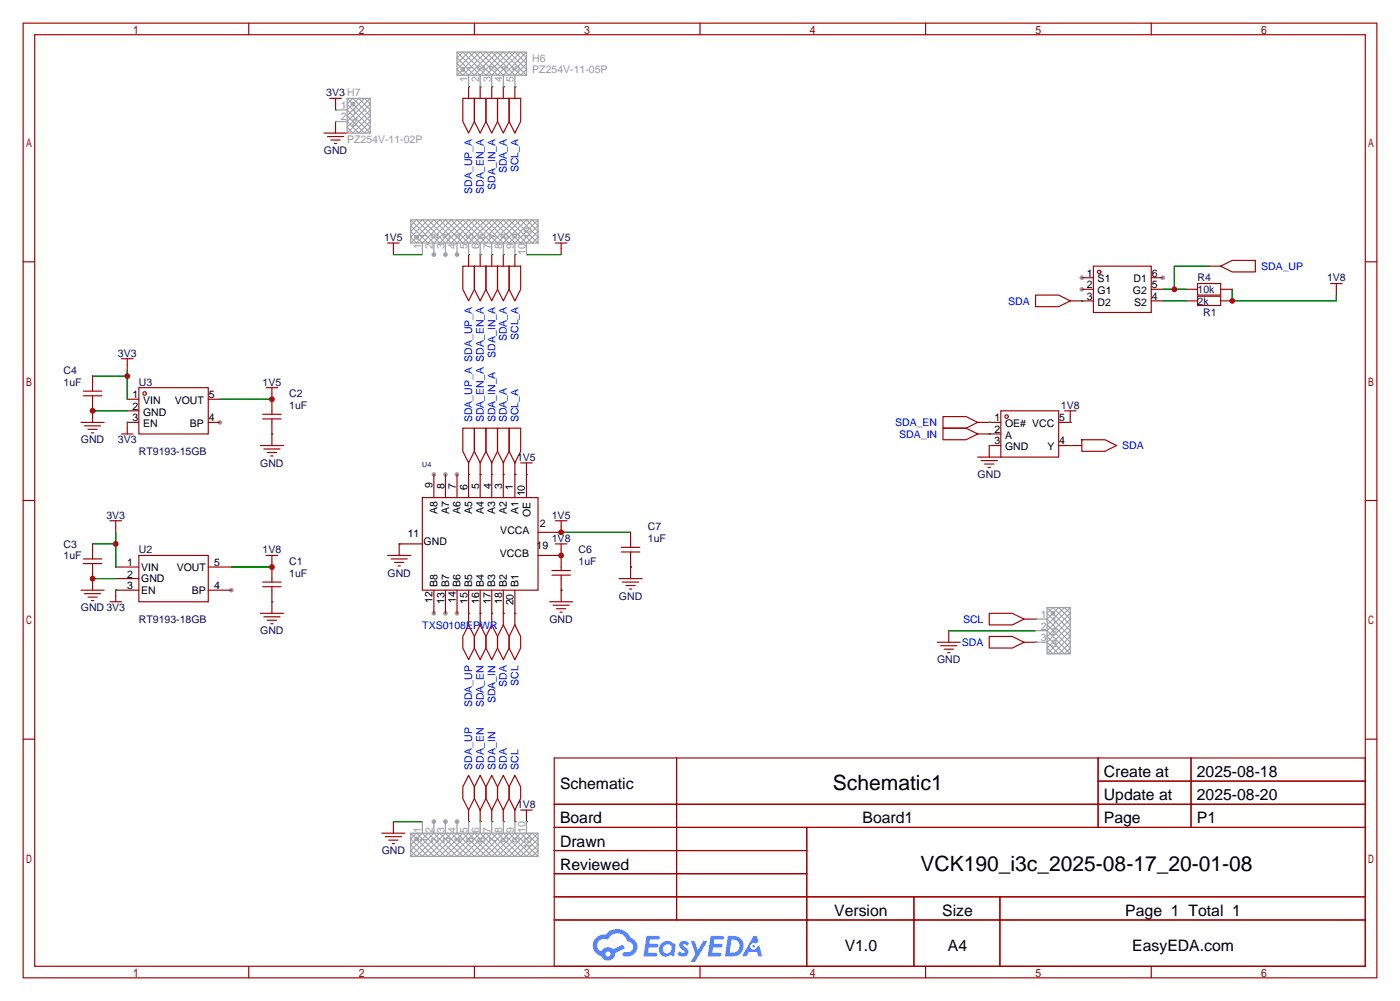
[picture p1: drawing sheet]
<svg xmlns="http://www.w3.org/2000/svg" width="307mm" height="220mm" viewBox="0 0 307 220" stroke-linecap="round" stroke-linejoin="round" font-family="sans-serif">
<g fill="#999">
<circle cx="255.3" cy="61" r=".51"/>
<circle cx="237.5" cy="63.5" r=".51"/>
<circle cx="237.5" cy="61" r=".51"/>
<circle cx="50.8" cy="129.5" r=".51"/>
<circle cx="48.3" cy="92.7" r=".51"/>
<circle cx="100.3" cy="104.1" r=".51"/>
<circle cx="97.8" cy="104.1" r=".51"/>
<circle cx="95.2" cy="104.1" r=".51"/>
<circle cx="95.2" cy="134.6" r=".51"/>
<circle cx="97.8" cy="134.6" r=".51"/>
<circle cx="100.3" cy="134.6" r=".51"/>
<circle cx="95.2" cy="55.9" r=".51"/>
<circle cx="97.8" cy="55.9" r=".51"/>
<circle cx="100.3" cy="55.9" r=".51"/>
<circle cx="95.2" cy="180.3" r=".51"/>
<circle cx="97.8" cy="180.3" r=".51"/>
<circle cx="100.3" cy="180.3" r=".51"/>
</g>
<g fill="none" stroke="#a10000" stroke-width=".25">
<path d="M5.1 5.1h297.2v209.5h-297.2zM7.6 7.6h292.1v204.5h-292.1zM54.6 5.1v2.5M104.1 5.1v2.5M153.7 5.1v2.5M203.2 5.1v2.5M252.7 5.1v2.5M5.1 57.5h2.5M299.7 57.5h2.6M5.1 109.9h2.5M299.7 109.9h2.6M5.1 162.2h2.5"/>
<path d="M121.7 166.4h178v45.7h-178zM121.7 176.5h178M148.5 166.4v35.5M241.1 166.4v15.2M241.1 171.4h58.6M261.5 166.4v15.2M299.7 162.2h2.6M121.7 181.6h178M121.7 186.7h55.4M121.7 196.8h178M121.7 191.8h55.4M177.1 181.6v30.5"/>
<path d="M200.6 196.8v15.3M219.5 196.8v15.3M54.6 212.1v2.5M104.1 212.1v2.5M121.7 201.9h178M153.7 212.1v2.5M203.2 212.1v2.5M252.7 212.1v2.5"/>
</g>
<g fill="#5487ff">
<path d="M149.4 206.8a1.3 1.3 0 0 1 1.8 .3l-.4 .6a.54 .54 0 0 0-.9-.3l.2 .3a1.28 1.28 0 0 1 .7 2 1.53 1.53 0 0 1-2.1-.3l.5-.6 .8 .4a.31 .31 0 0 0 .3-.2 .31 .31 0 0 0-.3-.4 1.12 1.12 0 0 1-.6-1.8z"/>
<path d="M151.7 206.6h.8l.7 2 1.2-2h.9l-2.7 4.5h-.9l1-1.6z"/>
<path d="M141.9 205.4h2.3a.46 .46 0 0 1 .5 .1 .46 .46 0 0 1 .1 .5l-.4 .2h-1.7l-.2 .9h1.7a.4 .4 0 0 1 .3 .5 .4 .4 0 0 1-.4 .3h-1.7l-.1 1.2h1.3a.46 .46 0 0 1 .5 .1 .46 .46 0 0 1 .1 .5l-.3 .2h-2.6z"/>
<path d="M156 205.4h2.3a.47 .47 0 0 1 .5 .1 .47 .47 0 0 1 .1 .5l-.4 .2h-1.7l-.1 .9h1.6a.4 .4 0 0 1 .3 .5 .4 .4 0 0 1-.4 .3h-1.7l-.1 1.2h1.3a.46 .46 0 0 1 .5 .1 .46 .46 0 0 1 .2 .5l-.4 .2h-2.6z"/>
<path d="M165.4 205.4h.7l.4 1.4-.6 .3a.75 .75 0 0 0-1.2 .3 .75 .75 0 0 0 .5 1.1 .75 .75 0 0 0 1-.7l.5-.3 .6 2.4h-.8l-.3-1h-1.8l-.6 1h-.9z"/>
<path d="M159.8 205.4l-.6 4.5h1.4a2.27 2.27 0 0 0 2.6-2.3 2.27 2.27 0 0 0-2.7-2.2zM160.6 206.2a1.5 1.5 0 0 1 1.8 1.5 1.5 1.5 0 0 1-2 1.4h-.2z"/>
<path d="M145.2 207.1a1.6 1.6 0 0 0-.3 2.2 1.6 1.6 0 0 0 2.3 .2l.8 .4 .3-2.5-.2-.2-.4-.1a1.58 1.58 0 0 0-2.5 0zM145.8 207.6a.98 .98 0 0 1 1.6 .4 .98 .98 0 0 1-1 1.3 .94 .94 0 0 1-.9-.7 .94 .94 0 0 1 .3-1z"/>
<path d="M130.9 205.8a2.37 2.37 0 0 0 1.1 4 1.54 1.54 0 0 0 1.8 1 1.54 1.54 0 0 0 1.2-1.6l2.2-1.1-.5-.7-2.1 1a1.57 1.57 0 0 0-2.6 .5 1.5 1.5 0 0 1-.7-2.1 1.5 1.5 0 0 1 2.2-.5 2.23 2.23 0 0 1 2.2-1.5 2.23 2.23 0 0 1 2 1.9 1.16 1.16 0 0 1 1.3 1.1 1.16 1.16 0 0 1-1.1 1.2h-.7a.47 .47 0 0 0-.6 .4 .47 .47 0 0 0 .5 .5 2.17 2.17 0 0 0 2.5-.9 2.17 2.17 0 0 0-.4-2.7l-.8-.4a3.2 3.2 0 0 0-5.4-.8l-1.1 .1zM132.9 209.4a.6 .6 0 0 1 1.2 0 .6 .6 0 0 1-1.2 0z"/>
<circle cx="165.4" cy="207.7" r=".28"/>
</g>
<g fill="none" stroke="#a10000" stroke-width=".25">
<path d="M102.9 19v2.6M105.4 19v2.6M107.9 19v2.6M110.5 19v2.6M113 19v2.6M71.1 29.2h5.1M71.9 30h3.5M72.4 21.6h2.5M72.6 30.7h2.1M73.4 31.5h.5M73.7 21.6v2.5M73.7 26.7v2.5"/>
<path d="M101.6 21.6h2.5v5.1l-1.2 2.5-1.3-2.5zM104.1 21.6h2.6v5.1l-1.3 2.5-1.3-2.5zM106.7 21.6h2.5v5.1l-1.3 2.5-1.2-2.5zM109.2 21.6h2.6v5.1l-1.3 2.5-1.3-2.5zM111.8 21.6h2.5v5.1l-1.3 2.5-1.2-2.5zM85.1 53.3h2.5M86.4 53.3v2.6M101.6 58.4h2.5v5.1l-1.2 2.5-1.3-2.5zM102.9 55.9v2.5M104.1 58.4h2.6v5.1l-1.3 2.5-1.3-2.5zM105.4 55.9v2.5M106.7 58.4h2.5v5.1l-1.3 2.5-1.2-2.5z"/>
<path d="M107.9 55.9v2.5M109.2 58.4h2.6v5.1l-1.3 2.5-1.3-2.5zM110.5 55.9v2.5M111.8 58.4h2.5v5.1l-1.3 2.5-1.2-2.5zM113 55.9v2.5M121.9 53.3h2.6M123.2 53.3v2.6M240 58.4h12.7v10.2h-12.7zM265.4 58.4h2.6M268 58.4l2.5-1.3h5.1v2.6h-5.1zM26.7 78.7h2.5M27.9 78.7v2.6"/>
<path d="M227.3 64.8h5.1l2.5 1.2-2.5 1.3h-5.1zM234.9 66h5.1M237.5 61h2.5M237.5 63.5h2.5M252.7 61h2.6M252.7 63.5h2.6M252.7 66h2.6M260.3 63.5h2.6M260.3 66h2.6M262.9 65h5.1v2.1h-5.1zM262.9 62.2h5.1v2.6h-5.1zM268 63.5h2.5"/>
<path d="M268 66h2.5M292.1 62.2h2.5M293.4 62.2v2.6M17.8 92.7h5.1M18.3 86.9h4.1M18.3 85.9h4.1M18.5 93.5h3.6M19.3 94.2h2M20.1 95h.5M20.3 82.5v3.4M20.3 86.9v5.8M26.7 95.2h2.5"/>
<path d="M27.9 90.2h2.6M27.9 87.6h2.6M30.5 85.1h15.2v10.1h-15.2zM30.5 92.7h-2.6v2.5M45.7 92.7h2.6M45.7 87.6h2.6M57.1 97.8h5.1M57.7 91.9h4M57.7 90.9h4M57.9 98.6h3.6M58.4 85.1h2.6M58.7 99.3h2"/>
<path d="M59.7 85.1v5.8M59.7 91.9v5.9M101.6 94h2.5v5.1l-1.2 2.5-1.3-2.5zM104.1 94h2.6v5.1l-1.3 2.5-1.3-2.5zM106.7 94h2.5v5.1l-1.3 2.5-1.2-2.5zM109.2 94h2.6v5.1l-1.3 2.5-1.3-2.5zM111.8 94h2.5v5.1l-1.3 2.5-1.2-2.5zM207 94h5.1l2.5 1.2-2.5 1.3h-5.1zM207 91.4h5.1l2.5 1.3-2.5 1.3h-5.1zM214.6 92.7h5.1M214.6 95.2h5.1M219.7 90.2h12.7v10.1h-12.7z"/>
<path d="M219.7 97.8h-2.5v2.5M232.4 97.8h5.1M233.7 90.2h2.5M234.9 90.2v2.5h-2.5M237.5 96.5h5.1l2.5 1.3-2.5 1.3h-5.1zM20.3 119.4v3.3M24.1 114.3h2.6M25.4 114.3v2.5M59.4 100.1h.5M92.7 109.2h25.4v20.3h-25.4zM92.7 119.4h-5.1v2.5M95.2 104.1v5.1"/>
<path d="M97.8 104.1v5.1M100.3 104.1v5.1M102.9 101.6v7.6M105.4 101.6v7.6M107.9 101.6v7.6M110.5 101.6v7.6M113 101.6v7.6M114.3 101.6h2.5M115.6 101.6v7.6M121.9 114.3h2.6M121.9 119.4h2.6M123.2 114.3v2.5h-5.1"/>
<path d="M123.2 119.4v5.8M138.4 116.8v3.3M214.6 100.3h5.1M215.4 101.1h3.5M216.2 101.9h2M216.9 102.6h.5M17.8 129.5h5.1M18.3 123.7h4.1M18.3 122.7h4.1M18.5 130.3h3.6M19.3 131.1h2M20.1 131.8h.5"/>
<path d="M20.3 123.7v5.8M24.1 132.1h2.6M25.4 124.5h5.1M25.4 127h5.1M30.5 121.9h15.2v10.2h-15.2zM30.5 129.5h-5.1v2.6M45.7 124.5h5.1M45.7 129.5h5.1M57.1 134.6h5.1M57.7 128.8h4M57.7 127.8h4M57.9 135.4h3.6"/>
<path d="M58.4 121.9h2.6M58.7 136.1h2M59.4 136.9h.5M59.7 121.9v5.9M59.7 128.8v5.8M85.1 121.9h5.1M85.9 122.7h3.5M86.6 123.4h2M87.4 124.2h.5M95.2 129.5v5.1M97.8 129.5v5.1M100.3 129.5v5.1"/>
<path d="M102.9 137.2l1.2 2.5v2.5l-1.2 2.6-1.3-2.6v-2.5zM102.9 129.5v7.7M105.4 137.2l1.3 2.5v2.5l-1.3 2.6-1.3-2.6v-2.5zM105.4 129.5v7.7M107.9 137.2l1.3 2.5v2.5l-1.3 2.6-1.2-2.6v-2.5zM107.9 129.5v7.7M110.5 137.2l1.3 2.5v2.5l-1.3 2.6-1.3-2.6v-2.5zM110.5 129.5v7.7M113 137.2l1.3 2.5v2.5l-1.3 2.6-1.2-2.6v-2.5zM113 129.5v7.7M118.1 121.9h5.1M120.6 132.1h5.1"/>
<path d="M121.2 126.2h4M121.2 125.2h4M121.4 132.8h3.6M122.2 133.6h2M122.9 134.4h.5M123.2 126.2v5.9M135.9 127h5.1M136.4 121.2h4.1M136.4 120.1h4.1M136.7 127.8h3.5M137.4 128.5h2M138.2 129.3h.5"/>
<path d="M138.4 121.2v5.8M208.3 138.4v2.6M217.2 134.6h5l2.6 1.3-2.6 1.3h-5zM217.2 139.7h5l2.6 1.3-2.6 1.2h-5zM224.8 135.9h2.5M205.7 141h5.1M206.5 141.7h3.6M207.3 142.5h2M208 143.3h.5M224.8 141h2.5M102.9 170.2l1.2 2.5v2.6l-1.2 2.5-1.3-2.5v-2.6zM102.9 177.8v2.5"/>
<path d="M105.4 170.2l1.3 2.5v2.6l-1.3 2.5-1.3-2.5v-2.6zM105.4 177.8v2.5M107.9 170.2l1.3 2.5v2.6l-1.3 2.5-1.2-2.5v-2.6zM107.9 177.8v2.5M110.5 170.2l1.3 2.5v2.6l-1.3 2.5-1.3-2.5v-2.6zM110.5 177.8v2.5M113 170.2l1.3 2.5v2.6l-1.3 2.5-1.2-2.5v-2.6zM113 177.8v2.5M114.3 177.8h2.5M115.6 177.8v2.5M83.8 182.9h5.1M84.6 183.6h3.5"/>
<path d="M85.3 184.4h2.1M86.1 185.2h.5M86.4 180.3v2.6"/>
<circle cx="241.3" cy="59.7" r=".38"/>
<circle cx="31.7" cy="86.4" r=".38"/>
<circle cx="221" cy="91.4" r=".38"/>
</g>
<g fill="none" stroke="#008700" stroke-width=".25">
<path d="M102.9 19h.1M105.4 19h.1M107.9 19h.1M110.5 19h.1M113 19h.1M73.7 26.7h.1M73.7 24.1h.1M86.4 55.9h6.3M102.9 55.9h.1M105.4 55.9h.1M107.9 55.9h.1M110.5 55.9h.1"/>
<path d="M113 55.9h.1M115.6 55.9h7.6M265.4 58.4h-7.6v5.1M237.5 66h.1M255.3 66h5M255.3 63.5h5M270.5 63.5v2.5h22.9v-1.2M20.3 82.5h7.6M20.3 90.2h7.6M27.9 92.7h.1M27.9 81.3v6.3M48.3 87.6h11.4"/>
<path d="M59.7 95.2h.1M217.2 97.8h.1M217.2 95.2h.1M217.2 92.7h.1M234.9 92.7h.1M234.9 97.8h.1M20.3 119.4h5.1M25.4 116.8v7.7M87.6 119.4h.1M102.9 104.1h.1M105.4 104.1h.1M107.9 104.1h.1"/>
<path d="M110.5 104.1h.1M113 104.1h.1M115.6 104.1h.1M123.2 116.8h15.2M20.3 127h5.1M25.4 129.5h.1M50.8 124.5h8.9M59.7 132.1h.1M102.9 134.6h.1M105.4 134.6h.1M107.9 134.6h.1M110.5 134.6h.1"/>
<path d="M113 134.6h.1M123.2 121.9h.1M123.2 129.5h.1M138.4 124.5h.1M208.3 138.4h19M227.3 135.9h.1M227.3 141h.1M86.4 180.3h6.3M102.9 180.3h.1M105.4 180.3h.1M107.9 180.3h.1M110.5 180.3h.1"/>
<path d="M113 180.3h.1M115.6 180.3h.1"/>
</g>
<g fill="none" stroke="#999" stroke-width=".22">
<path d="M100.3 14l2.6-2.6 5 5.1 5.1-5.1 2.6 2.6-2.6 2.5-5.1-5.1-5 5.1zM100.3 11.4l5.1 5.1 5.1-5.1 5.1 5.1M101.6 11.4l5.1 5.1 5.1-5.1 3.8 3.8-1.3 1.3-5.1-5.1-5.1 5.1-3.8-3.8zM101.8 14.9l.1 .2M101.9 15.4l-.1 .2M104.1 11.4l5.1 5.1 5.1-5.1 1.3 1.3-3.8 3.8-5.1-5.1-5.1 5.1-1.3-1.3zM115.6 11.4l-5.1 5.1-5.1-5.1-5.1 5.1M76.2 22.9l1.3-1.3 3.8 3.8-3.8 3.8-1.3-1.3 5.1-5-1.3-1.3-3.8 3.8 3.8 3.8 1.3-1.3zM76.2 29.2l5.1-5.1-2.6-2.5-2.5 2.5 5.1 5.1M76.2 21.6l5.1 5.1-2.6 2.5-2.5-2.5 5.1-5.1M77.6 22.5l.2 .2M77.8 23l-.2 .2"/>
<path d="M90.2 49.5l1.2-1.2 5.1 5 5.1-5 5.1 5 5.1-5 5 5 1.3-1.2-3.8-3.8-5.1 5-5.1-5-5 5-5.1-5-3.8 3.8 1.2 1.2 5.1-5 5.1 5 5.1-5 5.1 5 5-5 1.3 1.2-3.8 3.8-5.1-5-5.1 5-5-5-5.1 5zM90.2 48.3l5 5 5.1-5 5.1 5 5.1-5 5.1 5 2.5-2.5-2.5-2.5-5.1 5-5.1-5-5.1 5-5.1-5-5 5M91.6 51.7l.2 .2M91.8 52.2l-.2 .2M118.1 48.3l-5.1 5-5.1-5-5 5-5.1-5-5.1 5-2.5-2.5 2.5-2.5 5.1 5 5.1-5 5 5 5.1-5 5.1 5M229.9 134.6l1.2-1.3 3.8 3.9-5 5 1.2 1.3 3.8-3.8zM229.9 135.9l2.5-2.6 2.5 2.6-5 5.1 2.5 2.5 2.5-2.5zM229.9 137.2l3.8-3.9 1.2 1.3-5 5.1 3.8 3.8 1.2-1.3zM229.9 133.3l5 5.1-5 5.1M231.3 134.3l.2 .2M231.5 134.8l-.2 .2M234.9 133.3l-5 5.1 5 5.1"/>
<path d="M90.2 184.1l1.2-1.2 5.1 5.1 5.1-5.1 5.1 5.1 5.1-5.1 5 5.1 1.3-1.3-3.8-3.8-5.1 5.1-5.1-5.1-5 5.1-5.1-5.1-3.8 3.8 1.2 1.3 5.1-5.1 5.1 5.1 5.1-5.1 5.1 5.1 5-5.1 1.3 1.2-3.8 3.9-5.1-5.1-5.1 5.1-5-5.1-5.1 5.1zM90.2 182.9l5 5.1 5.1-5.1 5.1 5.1 5.1-5.1 5.1 5.1 2.5-2.6-2.5-2.5-5.1 5.1-5.1-5.1-5.1 5.1-5.1-5.1-5 5.1M91.6 183.8l.2 .2M91.8 184.3l-.2 .2M118.1 182.9l-5.1 5.1-5.1-5.1-5 5.1-5.1-5.1-5.1 5.1-2.5-2.6 2.5-2.5 5.1 5.1 5.1-5.1 5 5.1 5.1-5.1 5.1 5.1"/>
</g>
<g fill="none" stroke="#999" stroke-width=".25">
<path d="M100.3 11.4h15.3v5.1h-15.3zM102.9 16.5v2.5M105.4 16.5v2.5M107.9 16.5v2.5M110.5 16.5v2.5M113 16.5v2.5M73.7 24.1h2.5M73.7 26.7h2.5M76.2 21.6h5.1v7.6h-5.1zM90.2 48.3h27.9v5h-27.9zM92.7 53.3v2.6M95.2 53.3v2.6"/>
<path d="M97.8 53.3v2.6M100.3 53.3v2.6M102.9 53.3v2.6M105.4 53.3v2.6M107.9 53.3v2.6M110.5 53.3v2.6M113 53.3v2.6M115.6 53.3v2.6M227.3 135.9h2.6M227.3 138.4h2.6M229.9 133.3h5v10.2h-5zM227.3 141h2.6"/>
<path d="M90.2 182.9h27.9v5.1h-27.9zM92.7 180.3v2.6M95.2 180.3v2.6M97.8 180.3v2.6M100.3 180.3v2.6M102.9 180.3v2.6M105.4 180.3v2.6M107.9 180.3v2.6M110.5 180.3v2.6M113 180.3v2.6M115.6 180.3v2.6"/>
<circle cx="101.6" cy="15.2" r=".38"/>
<circle cx="77.5" cy="22.9" r=".38"/>
<circle cx="91.4" cy="52.1" r=".38"/>
<circle cx="231.1" cy="134.6" r=".38"/>
<circle cx="91.4" cy="184.1" r=".38"/>
</g>
<g fill="#c00">
<circle cx="270.5" cy="66" r=".63"/>
<circle cx="257.8" cy="63.5" r=".63"/>
<circle cx="59.7" cy="124.5" r=".63"/>
<circle cx="59.7" cy="87.6" r=".63"/>
<circle cx="27.9" cy="82.5" r=".63"/>
<circle cx="25.4" cy="119.4" r=".63"/>
<circle cx="20.3" cy="127" r=".63"/>
<circle cx="20.3" cy="90.2" r=".63"/>
<circle cx="123.2" cy="121.9" r=".63"/>
<circle cx="123.2" cy="116.8" r=".63"/>
</g>
<g font-size="4.6">
<text x="182.9" y="173.5">Schematic1</text>
<text x="202.1" y="191.3">VCK190_i3c_2025-08-17_20-01-08</text>
</g>
<g font-size="3.5">
<text x="122.9" y="173.1">Schematic</text>
<text x="242.3" y="170.6">Create at</text>
<text x="262.7" y="170.6">2025-08-18</text>
<text x="242.3" y="175.7">Update at</text>
<text x="262.7" y="175.7">2025-08-20</text>
<text x="122.9" y="180.7">Board</text>
<text x="122.9" y="185.8">Drawn</text>
<text x="189.3" y="180.7">Board1</text>
<text x="242.3" y="180.7">Page</text>
<text x="262.7" y="180.7">P1</text>
<text x="122.9" y="190.9">Reviewed</text>
<text x="183.1" y="201.1">Version</text>
<text x="206.8" y="201.1">Size</text>
<text x="247" y="201.1">Page 1 Total 1</text>
<text x="185.4" y="208.7">V1.0</text>
<text x="208.1" y="208.7">A4</text>
<text x="248.6" y="208.7">EasyEDA.com</text>
</g>
<g font-size="2.3" fill="#999">
<text x="102.6" y="17.9" transform="rotate(-90 102.6 17.9)">1</text>
<text x="103.9" y="15.6" transform="rotate(-90 103.9 15.6)">1</text>
<text x="105.2" y="17.9" transform="rotate(-90 105.2 17.9)">2</text>
<text x="106.5" y="15.6" transform="rotate(-90 106.5 15.6)">2</text>
<text x="107.7" y="17.9" transform="rotate(-90 107.7 17.9)">3</text>
<text x="109" y="15.6" transform="rotate(-90 109 15.6)">3</text>
<text x="110.3" y="17.9" transform="rotate(-90 110.3 17.9)">4</text>
<text x="111.5" y="15.6" transform="rotate(-90 111.5 15.6)">4</text>
<text x="112.8" y="17.9" transform="rotate(-90 112.8 17.9)">5</text>
<text x="114.1" y="15.6" transform="rotate(-90 114.1 15.6)">5</text>
<text x="116.8" y="13.5">H6</text>
<text x="116.8" y="16">PZ254V-11-05P</text>
<text x="74.8" y="23.9">1</text>
<text x="74.8" y="26.4">2</text>
<text x="77.1" y="25.2">1</text>
<text x="77.1" y="27.7">2</text>
<text x="76.2" y="31.3">PZ254V-11-02P</text>
<text x="93.8" y="52.4" transform="rotate(-90 93.8 52.4)">1</text>
<text x="96.3" y="52.4" transform="rotate(-90 96.3 52.4)">2</text>
<text x="98.8" y="52.4" transform="rotate(-90 98.8 52.4)">3</text>
<text x="101.4" y="52.4" transform="rotate(-90 101.4 52.4)">4</text>
<text x="103.9" y="52.4" transform="rotate(-90 103.9 52.4)">5</text>
<text x="106.5" y="52.4" transform="rotate(-90 106.5 52.4)">6</text>
<text x="109" y="52.4" transform="rotate(-90 109 52.4)">7</text>
<text x="111.5" y="52.4" transform="rotate(-90 111.5 52.4)">8</text>
<text x="114.1" y="52.4" transform="rotate(-90 114.1 52.4)">9</text>
<text x="116.6" y="52.4" transform="rotate(-90 116.6 52.4)">10</text>
<text x="92.5" y="54.8" transform="rotate(-90 92.5 54.8)">1</text>
<text x="95" y="54.8" transform="rotate(-90 95 54.8)">2</text>
<text x="97.6" y="54.8" transform="rotate(-90 97.6 54.8)">3</text>
<text x="100.1" y="54.8" transform="rotate(-90 100.1 54.8)">4</text>
<text x="102.6" y="54.8" transform="rotate(-90 102.6 54.8)">5</text>
<text x="105.2" y="54.8" transform="rotate(-90 105.2 54.8)">6</text>
<text x="107.7" y="54.8" transform="rotate(-90 107.7 54.8)">7</text>
<text x="110.3" y="54.8" transform="rotate(-90 110.3 54.8)">8</text>
<text x="112.8" y="54.8" transform="rotate(-90 112.8 54.8)">9</text>
<text x="115.3" y="56" transform="rotate(-90 115.3 56)">10</text>
<text x="228.5" y="135.7">1</text>
<text x="230.8" y="136.9">1</text>
<text x="228.5" y="138.2">2</text>
<text x="228.5" y="140.7">3</text>
<text x="230.8" y="139.5">2</text>
<text x="230.8" y="142">3</text>
<text x="92.5" y="182.8" transform="rotate(-90 92.5 182.8)">1</text>
<text x="93.8" y="185.1" transform="rotate(-90 93.8 185.1)">1</text>
<text x="95" y="182.8" transform="rotate(-90 95 182.8)">2</text>
<text x="96.3" y="185.1" transform="rotate(-90 96.3 185.1)">2</text>
<text x="97.6" y="182.8" transform="rotate(-90 97.6 182.8)">3</text>
<text x="98.8" y="185.1" transform="rotate(-90 98.8 185.1)">3</text>
<text x="100.1" y="182.8" transform="rotate(-90 100.1 182.8)">4</text>
<text x="101.4" y="185.1" transform="rotate(-90 101.4 185.1)">4</text>
<text x="102.6" y="182.8" transform="rotate(-90 102.6 182.8)">5</text>
<text x="103.9" y="185.1" transform="rotate(-90 103.9 185.1)">5</text>
<text x="105.2" y="182.8" transform="rotate(-90 105.2 182.8)">6</text>
<text x="106.5" y="185.1" transform="rotate(-90 106.5 185.1)">6</text>
<text x="107.7" y="182.8" transform="rotate(-90 107.7 182.8)">7</text>
<text x="109" y="185.1" transform="rotate(-90 109 185.1)">7</text>
<text x="110.3" y="182.8" transform="rotate(-90 110.3 182.8)">8</text>
<text x="111.5" y="185.1" transform="rotate(-90 111.5 185.1)">8</text>
<text x="112.8" y="182.8" transform="rotate(-90 112.8 182.8)">9</text>
<text x="114.1" y="185.1" transform="rotate(-90 114.1 185.1)">9</text>
<text x="115.3" y="182.8" transform="rotate(-90 115.3 182.8)">10</text>
<text x="116.6" y="186.4" transform="rotate(-90 116.6 186.4)">10</text>
</g>
<g font-size="2.3" fill="#000080">
<text x="71.6" y="21.1">3V3 H7</text>
<text x="71.1" y="33.8">GND</text>
<text x="84.3" y="52.9">1V5</text>
<text x="121.1" y="52.9">1V5</text>
<text x="262.9" y="61.8">R4</text>
<text x="262.9" y="64.3">10k</text>
<text x="291.3" y="61.8">1V8</text>
<text x="262.9" y="66.8">2k</text>
<text x="264.2" y="69.4">R1</text>
<text x="14" y="82.1">C4</text>
<text x="25.9" y="78.3">3V3</text>
<text x="14" y="84.6">1uF</text>
<text x="30.5" y="84.6">U3</text>
<text x="57.6" y="84.6">1V5</text>
<text x="63.5" y="87.2">C2</text>
<text x="63.5" y="89.7">1uF</text>
<text x="232.9" y="89.7">1V8</text>
<text x="17.8" y="97.3">GND</text>
<text x="25.9" y="97.3">3V3</text>
<text x="30.5" y="99.9">RT9193-15GB</text>
<text x="113.5" y="101.1">1V5</text>
<text x="57.1" y="102.4">GND</text>
<text x="214.6" y="104.9">GND</text>
<text x="23.3" y="113.8">3V3</text>
<text x="121.1" y="113.8">1V5</text>
<text x="121.1" y="118.9">1V8</text>
<text x="142.2" y="116.4">C7</text>
<text x="142.2" y="118.9">1uF</text>
<text x="14" y="120.2">C3</text>
<text x="14" y="122.7">1uF</text>
<text x="30.5" y="121.5">U2</text>
<text x="57.6" y="121.5">1V8</text>
<text x="63.5" y="124">C1</text>
<text x="127" y="121.5">C6</text>
<text x="127" y="124">1uF</text>
<text x="63.5" y="126.5">1uF</text>
<text x="85.1" y="126.5">GND</text>
<text x="135.9" y="131.6">GND</text>
<text x="17.8" y="134.2">GND 3V3</text>
<text x="30.5" y="136.7">RT9193-18GB</text>
<text x="120.6" y="136.7">GND</text>
<text x="57.1" y="139.2">GND</text>
<text x="205.7" y="145.6">GND</text>
<text x="113.5" y="177.3">1V8</text>
<text x="83.8" y="187.5">GND</text>
</g>
<g font-size="2.3" fill="#00f">
<text x="108.8" y="41.6" transform="rotate(-90 108.8 41.6)">SDA_IN_A</text>
<text x="111.3" y="38.1" transform="rotate(-90 111.3 38.1)">SDA_A</text>
<text x="113.8" y="37.8" transform="rotate(-90 113.8 37.8)">SCL_A</text>
<text x="103.7" y="42.5" transform="rotate(-90 103.7 42.5)">SDA_UP_A</text>
<text x="106.2" y="42.5" transform="rotate(-90 106.2 42.5)">SDA_EN_A</text>
<text x="276.9" y="59.2">SDA_UP</text>
<text x="221.3" y="66.8">SDA</text>
<text x="111.3" y="74.9" transform="rotate(-90 111.3 74.9)">SDA_A</text>
<text x="113.8" y="74.6" transform="rotate(-90 113.8 74.6)">SCL_A</text>
<text x="108.8" y="78.5" transform="rotate(-90 108.8 78.5)">SDA_IN_A</text>
<text x="103.7" y="92.7" transform="rotate(-90 103.7 92.7)">SDA_UP_A SDA_UP_A</text>
<text x="106.2" y="92.7" transform="rotate(-90 106.2 92.7)">SDA_EN_A SDA_EN_A</text>
<text x="108.8" y="92.7" transform="rotate(-90 108.8 92.7)">SDA_IN_A</text>
<text x="111.3" y="92.7" transform="rotate(-90 111.3 92.7)">SDA_A</text>
<text x="113.8" y="92.7" transform="rotate(-90 113.8 92.7)">SCL_A</text>
<text x="196.5" y="93.5">SDA_EN</text>
<text x="197.4" y="96.1">SDA_IN</text>
<text x="246.4" y="98.6">SDA</text>
<text x="92.7" y="138">TXS0108EPWR</text>
<text x="211.4" y="136.7">SCL</text>
<text x="211.2" y="141.8">SDA</text>
<text x="103.7" y="155.3" transform="rotate(-90 103.7 155.3)">SDA_UP</text>
<text x="106.2" y="155.3" transform="rotate(-90 106.2 155.3)">SDA_EN</text>
<text x="108.8" y="154.4" transform="rotate(-90 108.8 154.4)">SDA_IN</text>
<text x="111.3" y="150.8" transform="rotate(-90 111.3 150.8)">SDA</text>
<text x="113.8" y="150.5" transform="rotate(-90 113.8 150.5)">SCL</text>
<text x="103.7" y="168.9" transform="rotate(-90 103.7 168.9)">SDA_UP</text>
<text x="106.2" y="168.9" transform="rotate(-90 106.2 168.9)">SDA_EN</text>
<text x="108.8" y="168.9" transform="rotate(-90 108.8 168.9)">SDA_IN</text>
<text x="111.3" y="168.9" transform="rotate(-90 111.3 168.9)">SDA</text>
<text x="113.8" y="168.9" transform="rotate(-90 113.8 168.9)">SCL</text>
</g>
<g font-size="2.3">
<text x="238.6" y="65.8">3</text>
<text x="238.6" y="63.3">2</text>
<text x="238.6" y="60.7">1</text>
<text x="241" y="64.5">G1</text>
<text x="241" y="62">S1</text>
<text x="248.7" y="64.5">G2</text>
<text x="248.8" y="62">D1</text>
<text x="252.9" y="60.7">6</text>
<text x="252.9" y="63.3">5</text>
<text x="252.9" y="65.8">4</text>
<text x="241" y="67.1">D2</text>
<text x="249" y="67.1">S2</text>
<text x="29.1" y="89.9">2</text>
<text x="29.1" y="87.4">1</text>
<text x="31.4" y="88.7">VIN</text>
<text x="38.4" y="88.7">VOUT</text>
<text x="45.8" y="87.4">5</text>
<text x="29.1" y="92.5">3</text>
<text x="31.4" y="93.8">EN</text>
<text x="31.4" y="91.2">GND</text>
<text x="41.7" y="93.8">BP</text>
<text x="45.8" y="92.5">4</text>
<text x="218.3" y="95">2</text>
<text x="218.3" y="92.5">1</text>
<text x="220.6" y="93.8">OE# VCC</text>
<text x="232.5" y="92.5">5</text>
<text x="218.3" y="97.6">3</text>
<text x="220.6" y="98.8">GND</text>
<text x="220.6" y="96.3">A</text>
<text x="229.9" y="98.8">Y</text>
<text x="232.5" y="97.6">4</text>
<text x="94.9" y="107.1" transform="rotate(-90 94.9 107.1)">9</text>
<text x="97.6" y="107.3" transform="rotate(-90 97.6 107.3)">8</text>
<text x="100.1" y="107.3" transform="rotate(-90 100.1 107.3)">7</text>
<text x="102.6" y="107.4" transform="rotate(-90 102.6 107.4)">6</text>
<text x="105.2" y="107.2" transform="rotate(-90 105.2 107.2)">5</text>
<text x="107.8" y="107.2" transform="rotate(-90 107.8 107.2)">4</text>
<text x="110.3" y="107.3" transform="rotate(-90 110.3 107.3)">3</text>
<text x="112.6" y="107.6" transform="rotate(-90 112.6 107.6)">1</text>
<text x="96" y="112.8" transform="rotate(-90 96 112.8)">A8</text>
<text x="98.6" y="112.8" transform="rotate(-90 98.6 112.8)">A7</text>
<text x="101.1" y="112.8" transform="rotate(-90 101.1 112.8)">A6</text>
<text x="103.7" y="112.8" transform="rotate(-90 103.7 112.8)">A5</text>
<text x="106.2" y="112.8" transform="rotate(-90 106.2 112.8)">A4</text>
<text x="108.7" y="112.8" transform="rotate(-90 108.7 112.8)">A3</text>
<text x="111.3" y="112.8" transform="rotate(-90 111.3 112.8)">A2</text>
<text x="113.8" y="112.8" transform="rotate(-90 113.8 112.8)">A1</text>
<text x="115.2" y="109" transform="rotate(-90 115.2 109)">10</text>
<text x="116.5" y="113.4" transform="rotate(-90 116.5 113.4)">OE</text>
<text x="89.5" y="118">11</text>
<text x="93" y="119.7">GND</text>
<text x="109.8" y="117.1">VCCA</text>
<text x="118.5" y="115.6">2</text>
<text x="27.9" y="124.2">1</text>
<text x="31" y="125.2">VIN</text>
<text x="38.8" y="125.2">VOUT</text>
<text x="47" y="124.2">5</text>
<text x="109.7" y="122.2">VCCB</text>
<text x="117.8" y="120.6">19</text>
<text x="27.9" y="126.8">2</text>
<text x="27.9" y="129.3">3</text>
<text x="31" y="127.8">GND</text>
<text x="31" y="130.3">EN</text>
<text x="42.1" y="130.3">BP</text>
<text x="47" y="129.3">4</text>
<text x="96" y="128.8" transform="rotate(-90 96 128.8)">B8</text>
<text x="98.6" y="128.8" transform="rotate(-90 98.6 128.8)">B7</text>
<text x="101.1" y="128.8" transform="rotate(-90 101.1 128.8)">B6</text>
<text x="103.7" y="128.8" transform="rotate(-90 103.7 128.8)">B5</text>
<text x="106.2" y="128.8" transform="rotate(-90 106.2 128.8)">B4</text>
<text x="108.7" y="128.8" transform="rotate(-90 108.7 128.8)">B3</text>
<text x="111.3" y="128.8" transform="rotate(-90 111.3 128.8)">B2</text>
<text x="113.8" y="128.8" transform="rotate(-90 113.8 128.8)">B1</text>
<text x="94.9" y="132.4" transform="rotate(-90 94.9 132.4)">12</text>
<text x="97.6" y="132.5" transform="rotate(-90 97.6 132.5)">13</text>
<text x="100.1" y="132.3" transform="rotate(-90 100.1 132.3)">14</text>
<text x="102.6" y="132.5" transform="rotate(-90 102.6 132.5)">15</text>
<text x="105.2" y="132.6" transform="rotate(-90 105.2 132.6)">16</text>
<text x="107.7" y="132.5" transform="rotate(-90 107.7 132.5)">17</text>
<text x="110.3" y="132.6" transform="rotate(-90 110.3 132.6)">18</text>
<text x="112.7" y="132.9" transform="rotate(-90 112.7 132.9)">20</text>
</g>
<text font-size="1.6" fill="#000080" x="92.7" y="102.6">U4</text>
</svg>
